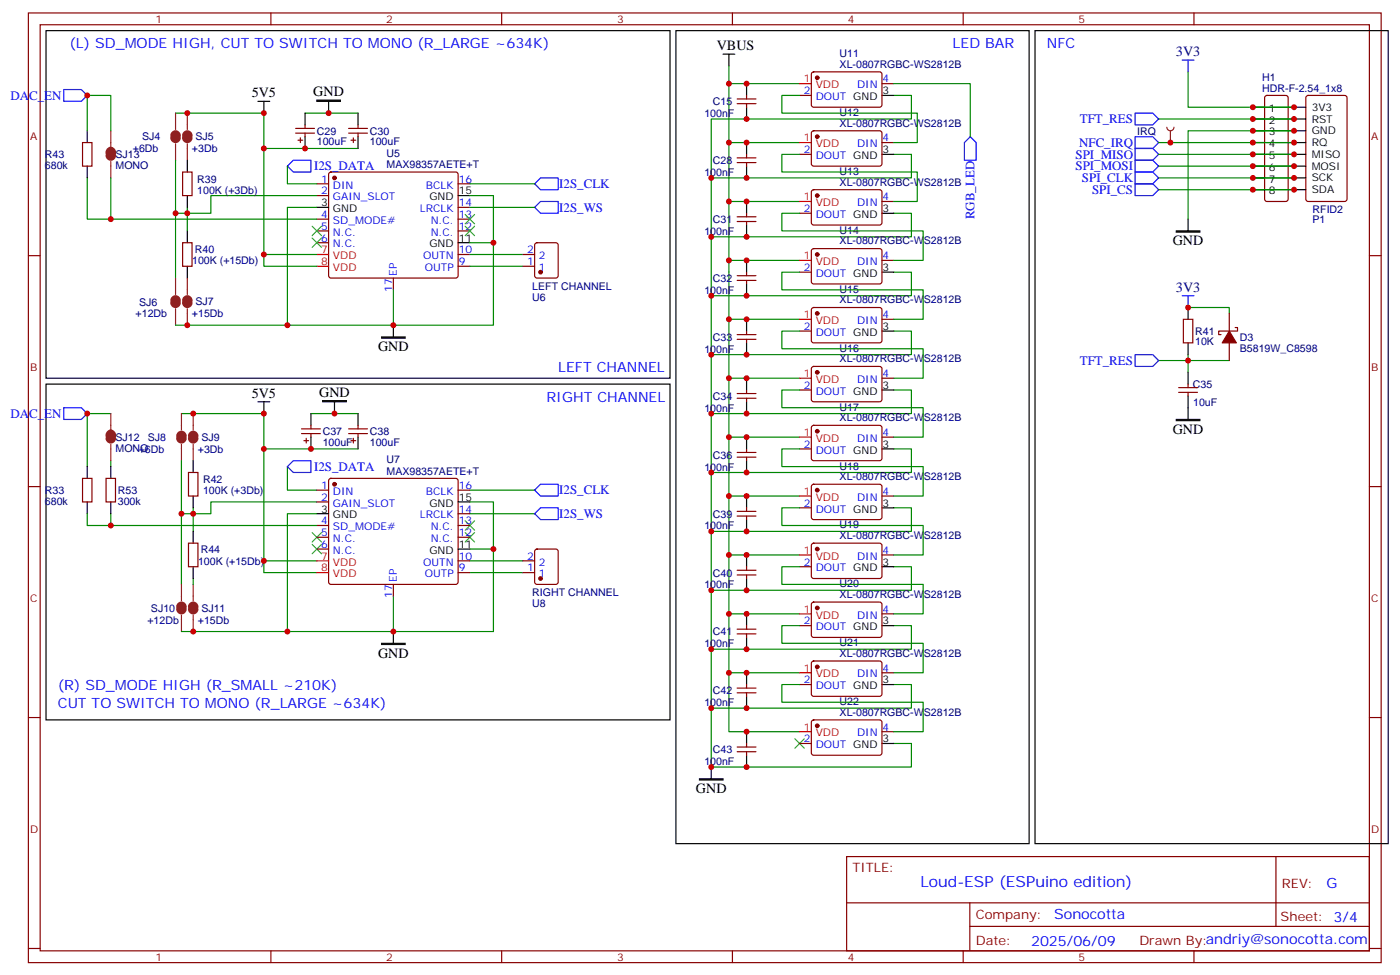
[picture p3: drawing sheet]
<svg xmlns="http://www.w3.org/2000/svg" width="419mm" height="292mm" viewBox="0 0 419 292" stroke-linecap="round" stroke-linejoin="round" font-family="sans-serif">
<g fill="none" stroke="#870000" stroke-width=".35">
<path d="M8.5 3.9h405.3v284.3h-405.3zM12 7.4h398.3v277.3h-398.3zM81.2 3.9v3.5M150.3 3.9v3.5M219.5 3.9v3.5M288.6 3.9v3.5M357.8 3.9v3.5M88.6 39.9h5.6M88.6 38.5h5.6M91.4 37.4v1.1M91.4 39.9v1M104.5 39.9h5.6"/>
<path d="M104.5 38.5h5.6M107.3 37.4v1.1M107.3 39.9v1M379.2 28.8l.4-.2h5.7l.5 .2 .2 .5v30.3l-.3 .5-.4 .2h-5.7l-.5-.2-.2-.5v-30.3zM54.7 51.5h2.8v7.1h-2.8zM89.3 42h1.4M90 41.3v1.4M94.9 55h3.6M94.9 58.6h3.6M98.7 51.7l.5-.2h37.4l.5 .2 .2 .5v30.3l-.3 .5-.4 .3h-37.4l-.5-.3-.2-.5v-30.3zM105.2 42h1.4M105.9 41.3v1.4"/>
<path d="M137.3 55h3.5M8.5 76.6h3.5M54.7 72.7h2.8v7h-2.8zM94.9 65.6h3.6M94.9 69.1h3.6M94.9 72.7h3.6M137.3 65.6h3.5M137.3 69.1h3.5M137.3 79.7h3.5M137.3 76.2h3.5M137.3 62.1h3.5M156.7 79.7h3.5"/>
<path d="M156.7 76.2h3.5M160.4 72.9l.5-.2h5.6l.7 .4 .1 9.4-.5 .7-5.9 .1-.6-.5-.1-9.4zM410.3 76.6h3.5M117.9 83.3v3.5M354.6 95.6h2.8v7.1h-2.8zM368.3 93.8v5.3M370.1 98.1h.7v1h-5.6v1.1h.7M353.2 117.5h5.6M353.2 116.1h5.6M356 115v1.1M356 117.5v1M368.3 102.7v5.2"/>
<path d="M90.3 129.8h5.7M90.3 128.4h5.7M91.1 131.9h1.4M91.8 131.2v1.4M93.2 127.4v1M93.2 129.8v1.1M104.5 129.8h5.6M104.5 128.4h5.6M105.2 131.9h1.4M105.9 131.2v1.4M107.3 127.4v1M107.3 129.8v1.1"/>
<path d="M8.5 145.7h3.5M56.5 141.5h2.8v7h-2.8zM94.9 146.8h3.6M94.9 150.3h3.6M94.9 157.3h3.6M98.7 143.4l.5-.2h37.4l.5 .2 .2 .5v30.4l-.3 .5-.4 .2h-37.4l-.5-.3-.2-.4v-30.4zM137.3 146.8h3.5M137.3 157.3h3.5M137.3 153.8h3.5M410.3 145.7h3.5M56.5 162.6h2.8v7.1h-2.8zM94.9 160.9h3.6"/>
<path d="M94.9 164.4h3.6M117.9 175v3.5M137.3 160.9h3.5M137.3 171.4h3.5M137.3 167.9h3.5M156.7 171.4h3.5M156.7 167.9h3.5M160.4 164.6l.5-.2h5.6l.7 .4 .1 9.5-.5 .6-5.9 .1-.6-.5-.1-9.4zM8.5 214.8h3.5M410.3 214.8h3.5M253.7 256.5h156.6v28.2h-156.6zM382.3 256.5v20.9"/>
<path d="M253.7 270.3h156.5M290.6 277.4h119.6M290.6 270.3v14.1M8.5 284h3.5M81.2 284.7v3.5M150.3 284.7v3.5M219.5 284.7v3.5M288.6 284.7v3.5M357.8 284.7v3.5M410.3 284h3.5"/>
</g>
<g fill="#870000" stroke="#870000" stroke-width=".35">
<path d="M368.3 99.1l2.2 3.6h-4.3z"/>
<circle cx="100.2" cy="53.3" r=".53"/>
<circle cx="100.2" cy="145" r=".53"/>
<circle cx="162" cy="81.5" r=".53"/>
<circle cx="162" cy="173.2" r=".53"/>
</g>
<g fill="none" stroke="#000" stroke-width=".35">
<path d="M13.8 9.2h187v104h-187zM202.5 9.2h105.9v243.4h-105.9zM216.6 16.2h3.6M218.4 16.2v3.6M310.1 9.2h105.9v243.4h-105.9zM77.3 30.3h3.5M79.1 30.3v3.6M91.4 33.9v3.5M98.5 30.3v3.6M107.3 33.9v3.5M375.4 32.1h3.5M375.4 35.6h3.5"/>
<path d="M375.4 39.2h3.5M56.1 48v3.5M56.1 58.6v3.5M91.4 40.9v3.5M107.3 40.9v3.5M137.3 58.6h3.5M375.4 42.7h3.5M375.4 46.2h3.5M375.4 49.7h3.5M375.4 53.3h3.5M375.4 56.8h3.5M56.1 69.1v3.6"/>
<path d="M56.1 79.7v3.6M94.9 62.1h3.6M137.3 72.7h3.5M356 65.6v3.5M117.9 97.4v3.5M356 92.1v3.5M13.8 115h187v100.5h-187zM356 102.7v3.5M356 111.5v3.5M356 118.5v7.1M57.9 137.9v3.6M77.3 120.3h3.5"/>
<path d="M79.1 120.3v3.5M93.2 123.8v3.6M93.2 130.9v3.5M100.2 120.3v3.5M107.3 123.8v3.6M107.3 130.9v3.5M57.9 148.5v3.5M57.9 159.1v3.5M94.9 153.8h3.6M137.3 150.3h3.5M57.9 169.7v3.5M137.3 164.4h3.5"/>
<path d="M117.9 189.1v3.5M213.1 229.7v3.5"/>
</g>
<path d="M94.9 76.2h3.6M94.9 79.7h3.6M94.9 167.9h3.6M94.9 171.4h3.6" fill="none" stroke="#f00" stroke-width=".35"/>
<g fill="none" stroke="#008700" stroke-width=".35">
<path d="M218.4 19.8v128.7h21.2M52.6 33.9h26.5v45.8h15.8M91.4 33.9h15.9M218.4 25h21.2M267.8 28.6h5.3v7h-60v17.7M347.2 35.6h40.5M356 21.5v10.6h31.7M387.7 39.2h-31.7v26.4M26.1 53.3v12.3h68.8M52.6 48v35.3M79.1 44.4h28.2M86.1 49.7v5.3h8.8"/>
<path d="M94.9 58.6h-31.7v5.3h-7.1v5.2M140.8 58.6h7v14.1M140.8 55h19.4M218.4 42.7h21.2M267.8 46.2h5.3v7.1h-60v17.6M347.2 42.7h40.5M347.2 46.2h40.5M347.2 49.7h40.5M347.2 53.3h40.5M347.2 56.8h40.5M56.1 62.1v1.8h-3.5M79.1 76.2h15.8"/>
<path d="M94.9 62.1h-8.8v35.3h31.8v-10.6M140.8 72.7h7v24.7h-29.9M140.8 76.2h15.9M140.8 62.1h19.4M140.8 79.7h15.9M218.4 60.3h21.2M218.4 78h21.2M267.8 63.9h5.3v7h-60v17.6M52.6 97.4h33.5M218.4 95.6h21.2M267.8 99.1h5.3v7.1h-60v17.6h60v-7h-5.3M267.8 81.5h5.3v7h-60v17.7"/>
<path d="M356 92.1h12.3v1.7M218.4 113.2h21.2M356 106.2v1.7h-8.8M368.3 107.9h-12.3v3.6M54.4 123.8h24.7v47.6h15.8M54.4 137.9v37.1M79.1 134.4h28.2M86.1 139.7v7.1h8.8M93.2 123.8h14.1M213.1 123.8v35.3h60v-7.1h-5.3M218.4 130.9h21.2M267.8 134.4h5.3v7.1h-60"/>
<path d="M57.9 152v7.1M94.9 150.3h-31.7v3.5h-8.8M94.9 153.8h-8.8v35.3h31.8v-10.6M140.8 150.3h7v14.1M140.8 153.8h19.4M140.8 146.8h19.4M213.1 159.1v17.6h60v-7h-5.3M218.4 148.5v17.7h21.2M57.9 173.2v1.8M79.1 167.9h15.8M140.8 164.4h7v24.7h-29.9M140.8 171.4h15.9"/>
<path d="M140.8 167.9h15.9M213.1 176.7v17.7h60v-7.1h-5.3M218.4 166.2v17.6h21.2M54.4 189.1h31.7M213.1 194.4v17.6h60v-7h-5.3M218.4 183.8v17.6h21.2M213.1 212v17.7h60v-7.1h-5.3M218.4 201.4v17.7h21.2"/>
</g>
<g fill="none" stroke="#3c3" stroke-width=".35">
<path d="M93.5 71.3l2.8 2.8M93.5 67.7l2.8 2.9M96.3 71.3l-2.8 2.8M96.3 67.7l-2.8 2.9M139.4 64.2l2.8 2.8M139.4 67.7l2.8 2.9M142.2 64.2l-2.8 2.8M142.2 67.7l-2.8 2.9M93.5 159.5l2.8 2.8M96.3 159.5l-2.8 2.8M139.4 159.5l2.8 2.8M139.4 155.9l2.8 2.9"/>
<path d="M142.2 159.5l-2.8 2.8M142.2 155.9l-2.8 2.9M93.5 163l2.8 2.8M96.3 163l-2.8 2.8M238.2 221.2l2.8 2.8M241 221.2l-2.8 2.8"/>
</g>
<g fill="none" stroke="#00f" stroke-width=".35">
<path d="M354.2 18h3.6M356 18v3.5M340.1 33.9h5.3l1.8 1.7-1.8 1.8h-5.3zM86.1 49.7l1.8-1.7h5.3v3.5h-5.3zM160.2 55l1.8-1.7h5.3v3.5h-5.3zM290.7 40.9l1.8 1.8v5.3h-3.5v-5.3zM340.1 55h5.3l1.8 1.8-1.8 1.8h-5.3zM340.1 40.9h5.3l1.8 1.8-1.8 1.7h-5.3zM340.1 44.4h5.3l1.8 1.8-1.8 1.8h-5.3zM340.1 51.5h5.3l1.8 1.8-1.8 1.7h-5.3zM340.1 48h5.3l1.8 1.7-1.8 1.8h-5.3zM160.2 62.1l1.8-1.8h5.3v3.6h-5.3z"/>
<path d="M354.2 88.5h3.6M356 88.5v3.6M340.1 106.2h5.3l1.8 1.7-1.8 1.8h-5.3zM86.1 139.7l1.8-1.8h5.3v3.6h-5.3zM160.2 153.8l1.8-1.8h5.3v3.6h-5.3zM160.2 146.8l1.8-1.8h5.3v3.5h-5.3z"/>
</g>
<path d="M94.9 30h7.1v.3h-7.1zM352.5 69.1h7v.4h-7zM96.7 119.9h7.1v.4h-7.1zM114.3 100.9h7.1v.3h-7.1zM352.5 125.6h7v.3h-7zM114.3 192.6h7.1v.4h-7.1zM209.6 233.2h7v.3h-7z" fill="#000" stroke="#000" stroke-width=".35"/>
<g fill="none" stroke="#8c2424" stroke-width="1.8">
<path d="M51.9 40.6a.71 .71 0 0 1 .7-.7 .71 .71 0 0 1 .7 .7M51.9 41.3a.71 .71 0 0 0 .7 .7 .71 .71 0 0 0 .7-.7M55.4 40.6a.71 .71 0 0 1 .7-.7 .71 .71 0 0 1 .7 .7M55.4 41.3a.71 .71 0 0 0 .7 .7 .71 .71 0 0 0 .7-.7M51.9 90a.71 .71 0 0 1 .7-.7 .71 .71 0 0 1 .7 .7M51.9 90.7a.71 .71 0 0 0 .7 .7 .71 .71 0 0 0 .7-.7M55.4 90a.71 .71 0 0 1 .7-.7 .71 .71 0 0 1 .7 .7M55.4 90.7a.71 .71 0 0 0 .7 .7 .71 .71 0 0 0 .7-.7M53.7 130.5a.71 .71 0 0 1 .7-.7 .71 .71 0 0 1 .7 .7M53.7 131.2a.71 .71 0 0 0 .7 .7 .71 .71 0 0 0 .7-.7M57.2 130.5a.71 .71 0 0 1 .7-.7 .71 .71 0 0 1 .7 .7M57.2 131.2a.71 .71 0 0 0 .7 .7 .71 .71 0 0 0 .7-.7"/>
<path d="M53.7 181.7a.71 .71 0 0 1 .7-.7 .71 .71 0 0 1 .7 .7M53.7 182.4a.71 .71 0 0 0 .7 .7 .71 .71 0 0 0 .7-.7M57.2 181.7a.71 .71 0 0 1 .7-.7 .71 .71 0 0 1 .7 .7M57.2 182.4a.71 .71 0 0 0 .7 .7 .71 .71 0 0 0 .7-.7"/>
</g>
<g fill="none" stroke="#8c2424" stroke-width=".35">
<path d="M52.6 33.9v4.9M56.1 33.9v4.9M349.6 38.1a1.06 1.06 0 0 0 1.1 1.1 1.06 1.06 0 0 0 1.1-1.1M350.7 39.2v3.5M52.6 43v5M56.1 43v5M52.6 83.3v4.9M52.6 92.4v5M56.1 83.3v4.9M56.1 92.4v5M54.4 123.8v5M54.4 133v4.9"/>
<path d="M57.9 123.8v5M57.9 133v4.9M54.4 175v4.9M57.9 175v4.9M54.4 184.1v5M57.9 184.1v5"/>
</g>
<circle cx="350.7" cy="42.7" r=".18" fill="#8c2424"/>
<g fill="none" stroke="#870000" stroke-width=".35">
<path d="M220.9 31h5.6M220.9 29.6h5.6M223.7 28.6v1M223.7 31v1.1M239.6 28.6h3.5M243.3 21.7l.5-.2 20 .1 .5 .6-.1 9.5-.6 .4-20.1-.1-.4-.6v-9.2zM243.3 39.4l.5-.2h20l.5 .7-.1 9.4-.6 .4h-20.1l-.4-.7v-9.1zM264.3 25h3.5M391.5 28.8l.5-.2h10.9l.7 .4v30.6l-.4 .7h-11.2l-.7-.4v-30.6zM24.7 42.7h2.9v7h-2.9zM220.9 48.7h5.6M220.9 47.3h5.6"/>
<path d="M223.7 46.2v1.1M223.7 48.7v1M239.6 46.2h3.5M243.3 57l.5-.2 20 .1 .5 .6-.1 9.4-.6 .5-20.1-.1-.4-.6v-9.2zM264.3 42.7h3.5M220.9 66.3h5.6M220.9 64.9h5.6M223.7 63.9v1M223.7 66.3v1.1M239.6 63.9h3.5M243.3 74.6l.5-.2 20 .1 .5 .6-.1 9.5-.6 .4h-20.1l-.4-.7v-9.2zM264.3 60.3h3.5"/>
<path d="M264.3 78h3.5M220.9 84h5.6M220.9 82.5h5.6M223.7 81.5v1M223.7 84v1M223.7 99.1v1.1M239.6 81.5h3.5M239.6 99.1h3.5M243.3 92.3l.5-.2h20l.5 .7-.1 9.4-.6 .5-20.1-.1-.4-.6v-9.2zM264.3 95.6h3.5M220.9 101.6h5.6M220.9 100.2h5.6"/>
<path d="M220.9 119.2h5.6M220.9 117.8h5.6M223.7 101.6v1.1M223.7 116.8v1M223.7 119.2v1.1M239.6 116.8h3.5M243.3 109.9l.5-.2 20 .1 .5 .6-.1 9.5-.6 .4-20.1-.1-.4-.6v-9.2zM264.3 113.2h3.5M220.9 136.9h5.6M220.9 135.5h5.6M223.7 134.4v1.1M223.7 136.9v1"/>
<path d="M239.6 134.4h3.5M243.3 127.6l.5-.2h20l.5 .7-.1 9.4-.6 .4h-20.1l-.4-.7v-9.1zM264.3 130.9h3.5M24.7 143.2h2.9v7.1h-2.9zM31.8 143.2h2.8v7.1h-2.8zM220.9 154.5h5.6M220.9 153.1h5.6M223.7 152v1.1M223.7 154.5v1.1M239.6 152h3.5M243.3 145.2l.5-.2h20l.5 .7-.1 9.4-.6 .5-20.1-.1-.4-.6v-9.2zM264.3 148.5h3.5"/>
<path d="M220.9 172.2h5.6M220.9 170.7h5.6M223.7 169.7v1M223.7 172.2v1M239.6 169.7h3.5M243.3 162.8l.5-.2 20 .1 .5 .6-.1 9.5-.6 .4-20.1-.1-.4-.6v-9.2zM264.3 166.2h3.5M220.9 189.8h5.6M220.9 188.4h5.6M223.7 187.3v1.1M223.7 189.8v1.1M239.6 187.3h3.5"/>
<path d="M243.3 180.5l.5-.2h20l.5 .7-.1 9.4-.6 .5-20.1-.1-.4-.7v-9.1zM243.3 198.1l.5-.2 20 .1 .5 .6-.1 9.5-.6 .4-20.1-.1-.4-.6v-9.2zM264.3 183.8h3.5M220.9 207.4h5.6M220.9 206h5.6M223.7 205v1M223.7 207.4v1.1M239.6 205h3.5M243.3 215.8l.5-.3 20 .1 .5 .7-.1 9.4-.6 .4h-20.1l-.4-.7v-9.1zM264.3 201.4h3.5M264.3 219.1h3.5M220.9 225.1h5.6"/>
<path d="M220.9 223.7h5.6M223.7 222.6v1.1M223.7 225.1v1M239.6 222.6h3.5"/>
</g>
<g fill="none" stroke="#000" stroke-width=".35">
<path d="M26.1 39.2v3.5M223.7 25v3.6M223.7 32.1v3.5M264.3 28.6h3.5M387.7 39.2h3.6M387.7 35.6h3.6M387.7 32.1h3.6M26.1 49.7v3.6M223.7 42.7v3.5M223.7 49.7v3.6M264.3 46.2h3.5M387.7 56.8h3.6"/>
<path d="M387.7 53.3h3.6M387.7 49.7h3.6M387.7 46.2h3.6M387.7 42.7h3.6M223.7 60.3v3.6M223.7 67.4v3.5M223.7 78v3.5M264.3 63.9h3.5M223.7 85v3.5M223.7 95.6v3.5M264.3 81.5h3.5M264.3 99.1h3.5"/>
<path d="M223.7 102.7v3.5M223.7 113.2v3.6M264.3 116.8h3.5M26.1 139.7v3.5M33.2 139.7v3.5M223.7 120.3v3.5M223.7 130.9v3.5M223.7 137.9v3.6M264.3 134.4h3.5M26.1 150.3v3.5M33.2 150.3v3.5M223.7 148.5v3.5"/>
<path d="M223.7 155.6v3.5M264.3 152h3.5M223.7 166.2v3.5M223.7 173.2v3.5M264.3 169.7h3.5M223.7 183.8v3.5M223.7 190.9v3.5M264.3 187.3h3.5M223.7 201.4v3.6M223.7 208.5v3.5M223.7 219.1v3.5M264.3 205h3.5"/>
<path d="M223.7 226.1v3.6M264.3 222.6h3.5"/>
</g>
<g fill="none" stroke="#008700" stroke-width=".35">
<path d="M26.1 39.2v-10.6h7.1v10.6M239.6 28.6h-5.3v5.3h40.5v8.8h-7M267.8 25h22.9v15.9M375.4 39.2h12.3M375.4 35.6h12.3M375.4 32.1h12.3M33.2 53.3v12.3M239.6 46.2h-5.3v5.3h40.5v8.8h-7M375.4 56.8h12.3M375.4 53.3h12.3M375.4 49.7h12.3M375.4 46.2h12.3"/>
<path d="M375.4 42.7h12.3M239.6 63.9h-5.3v5.2h42.3v8.9h-8.8M239.6 99.1h-5.3v5.3h42.3v8.8h-8.8M239.6 81.5h-5.3v5.3h42.3v8.8h-8.8M239.6 116.8h-5.3v5.3h42.3v8.8h-8.8M33.2 123.8h-7.1v15.9M33.2 137.9v1.8M239.6 134.4h-5.3v5.3h42.3v8.8h-8.8M26.1 153.8v3.5h68.8M33.2 153.8v3.5M239.6 152h-5.3v5.3h42.3v8.9h-8.8M239.6 169.7h-5.3v5.3h42.3v8.8h-8.8"/>
<path d="M239.6 187.3h-5.3v5.3h42.3v8.8h-8.8M239.6 205h-5.3v5.3h42.3v8.8h-8.8"/>
</g>
<path d="M19.1 26.8h5.3l1.7 1.8-1.7 1.7h-5.3zM19.1 122.1h5.3l1.7 1.7-1.7 1.8h-5.3z" fill="none" stroke="#00f" stroke-width=".35"/>
<path d="M32.5 45.9a.76 .76 0 0 1 .7-1.1 .76 .76 0 0 1 .7 1.1M32.5 46.6a.71 .71 0 0 0 .7 .7 .71 .71 0 0 0 .7-.7M32.5 130.5a.76 .76 0 0 1 .7-1 .76 .76 0 0 1 .7 1M32.5 131.2a.71 .71 0 0 0 .7 .7 .71 .71 0 0 0 .7-.7" fill="none" stroke="#8c2424" stroke-width="1.8"/>
<path d="M33.2 39.2v4.9M33.2 44.8v2.5M33.2 48.3v5M33.2 123.8v5M33.2 129.5v2.4M33.2 133v4.9" fill="none" stroke="#8c2424" stroke-width=".35"/>
<path d="M239.6 25h3.5M239.6 42.7h3.5M239.6 60.3h3.5M239.6 78h3.5M239.6 95.6h3.5M239.6 113.2h3.5M239.6 130.9h3.5M239.6 148.5h3.5M239.6 166.2h3.5M239.6 183.8h3.5M239.6 201.4h3.5M239.6 219.1h3.5" fill="none" stroke="#f00" stroke-width=".35"/>
<g fill="#870000" stroke="#870000" stroke-width=".35">
<circle cx="244.9" cy="23.3" r=".53"/>
<circle cx="244.9" cy="40.9" r=".53"/>
<circle cx="244.9" cy="58.6" r=".53"/>
<circle cx="244.9" cy="76.2" r=".53"/>
<circle cx="244.9" cy="93.8" r=".53"/>
<circle cx="244.9" cy="111.5" r=".53"/>
<circle cx="244.9" cy="129.1" r=".53"/>
<circle cx="244.9" cy="146.8" r=".53"/>
<circle cx="244.9" cy="164.4" r=".53"/>
<circle cx="244.9" cy="182" r=".53"/>
<circle cx="244.9" cy="199.7" r=".53"/>
<circle cx="244.9" cy="217.3" r=".53"/>
</g>
<g fill="#c00">
<circle cx="79.1" cy="76.2" r=".88"/>
<circle cx="117.9" cy="97.4" r=".88"/>
<circle cx="147.8" cy="72.7" r=".88"/>
<circle cx="147.8" cy="164.4" r=".88"/>
<circle cx="117.9" cy="189.1" r=".88"/>
<circle cx="79.1" cy="167.9" r=".88"/>
<circle cx="79.1" cy="134.4" r=".88"/>
<circle cx="100.2" cy="123.8" r=".88"/>
<circle cx="79.1" cy="44.4" r=".88"/>
<circle cx="79.1" cy="123.8" r=".88"/>
<circle cx="79.1" cy="33.9" r=".88"/>
<circle cx="98.5" cy="33.9" r=".88"/>
<circle cx="56.1" cy="63.9" r=".88"/>
<circle cx="52.6" cy="63.9" r=".88"/>
<circle cx="86.1" cy="97.4" r=".88"/>
<circle cx="56.1" cy="97.4" r=".88"/>
<circle cx="56.1" cy="33.9" r=".88"/>
<circle cx="57.9" cy="153.8" r=".88"/>
<circle cx="54.4" cy="153.8" r=".88"/>
<circle cx="57.9" cy="123.8" r=".88"/>
<circle cx="86.1" cy="189.1" r=".88"/>
<circle cx="57.9" cy="189.1" r=".88"/>
<circle cx="91.4" cy="44.4" r=".88"/>
<circle cx="93.2" cy="134.4" r=".88"/>
<circle cx="218.4" cy="78" r=".88"/>
<circle cx="218.4" cy="148.5" r=".88"/>
<circle cx="213.1" cy="159.1" r=".88"/>
<circle cx="213.1" cy="141.5" r=".88"/>
<circle cx="213.1" cy="123.8" r=".88"/>
<circle cx="218.4" cy="25" r=".88"/>
<circle cx="218.4" cy="42.7" r=".88"/>
<circle cx="218.4" cy="60.3" r=".88"/>
<circle cx="218.4" cy="130.9" r=".88"/>
<circle cx="218.4" cy="95.6" r=".88"/>
<circle cx="218.4" cy="113.2" r=".88"/>
<circle cx="213.1" cy="106.2" r=".88"/>
<circle cx="213.1" cy="88.5" r=".88"/>
<circle cx="213.1" cy="70.9" r=".88"/>
<circle cx="213.1" cy="53.3" r=".88"/>
<circle cx="356" cy="92.1" r=".88"/>
<circle cx="356" cy="107.9" r=".88"/>
<circle cx="350.7" cy="42.7" r=".88"/>
<circle cx="213.1" cy="229.7" r=".88"/>
<circle cx="213.1" cy="212" r=".88"/>
<circle cx="218.4" cy="201.4" r=".88"/>
<circle cx="218.4" cy="183.8" r=".88"/>
<circle cx="218.4" cy="166.2" r=".88"/>
<circle cx="213.1" cy="194.4" r=".88"/>
<circle cx="213.1" cy="176.7" r=".88"/>
<circle cx="375.4" cy="56.8" r=".88"/>
<circle cx="375.4" cy="53.3" r=".88"/>
<circle cx="375.4" cy="49.7" r=".88"/>
<circle cx="375.4" cy="46.2" r=".88"/>
<circle cx="375.4" cy="42.7" r=".88"/>
<circle cx="375.4" cy="39.2" r=".88"/>
<circle cx="375.4" cy="35.6" r=".88"/>
<circle cx="375.4" cy="32.1" r=".88"/>
<circle cx="387.7" cy="56.8" r=".88"/>
<circle cx="387.7" cy="53.3" r=".88"/>
<circle cx="387.7" cy="49.7" r=".88"/>
<circle cx="387.7" cy="46.2" r=".88"/>
<circle cx="387.7" cy="42.7" r=".88"/>
<circle cx="387.7" cy="39.2" r=".88"/>
<circle cx="387.7" cy="35.6" r=".88"/>
<circle cx="387.7" cy="32.1" r=".88"/>
<circle cx="33.2" cy="157.3" r=".88"/>
<circle cx="26.1" cy="123.8" r=".88"/>
<circle cx="26.1" cy="28.6" r=".88"/>
<circle cx="33.2" cy="65.6" r=".88"/>
<circle cx="223.7" cy="35.6" r=".88"/>
<circle cx="223.7" cy="25" r=".88"/>
<circle cx="223.7" cy="53.3" r=".88"/>
<circle cx="223.7" cy="42.7" r=".88"/>
<circle cx="223.7" cy="70.9" r=".88"/>
<circle cx="223.7" cy="60.3" r=".88"/>
<circle cx="223.7" cy="88.5" r=".88"/>
<circle cx="223.7" cy="78" r=".88"/>
<circle cx="223.7" cy="106.2" r=".88"/>
<circle cx="223.7" cy="95.6" r=".88"/>
<circle cx="223.7" cy="123.8" r=".88"/>
<circle cx="223.7" cy="113.2" r=".88"/>
<circle cx="223.7" cy="141.5" r=".88"/>
<circle cx="223.7" cy="130.9" r=".88"/>
<circle cx="223.7" cy="159.1" r=".88"/>
<circle cx="223.7" cy="148.5" r=".88"/>
<circle cx="223.7" cy="176.7" r=".88"/>
<circle cx="223.7" cy="166.2" r=".88"/>
<circle cx="223.7" cy="194.4" r=".88"/>
<circle cx="223.7" cy="183.8" r=".88"/>
<circle cx="223.7" cy="212" r=".88"/>
<circle cx="223.7" cy="201.4" r=".88"/>
<circle cx="223.7" cy="229.7" r=".88"/>
<circle cx="223.7" cy="219.1" r=".88"/>
</g>
<text font-size="4.6" fill="#00f" x="275.8" y="265.5">Loud-ESP (ESPuino edition)</text>
<g font-size="4.2" fill="#00f">
<text x="20.8" y="14.5">(L) SD_MODE HIGH, CUT TO SWITCH TO MONO (R_LARGE ~634K)</text>
<text x="285.4" y="14.5">LED BAR</text>
<text x="313.7" y="14.5">NFC</text>
<text x="167.3" y="111.5">LEFT CHANNEL</text>
<text x="163.7" y="120.3">RIGHT CHANNEL</text>
<text x="17.3" y="206.7">(R) SD_MODE HIGH (R_SMALL ~210K)</text>
<text x="17.3" y="212">CUT TO SWITCH TO MONO (R_LARGE ~634K)</text>
<text x="397.5" y="265.7">G</text>
<text x="315.9" y="275.3">Sonocotta</text>
<text x="308.9" y="283.1">2025/06/09</text>
</g>
<g font-size="4.2">
<text x="214.8" y="15.1">VBUS</text>
<text x="75.4" y="29.2">5V5</text>
<text x="93.9" y="28.8">GND</text>
<text x="351.4" y="73.4">GND</text>
<text x="113.3" y="105.2">GND</text>
<text x="75.4" y="119.1">5V5</text>
<text x="95.6" y="118.7">GND</text>
<text x="351.4" y="129.9">GND</text>
<text x="113.3" y="197.1">GND</text>
<text x="208.5" y="237.4">GND</text>
</g>
<g font-size="4.2" fill="#000080">
<text x="352.4" y="16.9">3V3</text>
<text x="352.4" y="87.5">3V3</text>
</g>
<g font-size="3.9" fill="#00f">
<text x="3.1" y="29.8">DAC_EN</text>
<text x="323.5" y="36.8">TFT_RES</text>
<text x="322.3" y="47.5">SPI_MISO</text>
<text x="323.3" y="43.9">NFC_IRQ</text>
<text x="94.1" y="50.9">I2S_DATA</text>
<text x="322.3" y="51">SPI_MOSI</text>
<text x="167.6" y="56.3">I2S_CLK</text>
<text x="324.2" y="54.5">SPI_CLK</text>
<text x="327.2" y="58">SPI_CS</text>
<text x="167.6" y="63.4">I2S_WS</text>
<text x="292" y="65.6" transform="rotate(-90 292 65.6)">RGB_LED</text>
<text x="323.5" y="109.2">TFT_RES</text>
<text x="3.1" y="125.1">DAC_EN</text>
<text x="94.1" y="140.9">I2S_DATA</text>
<text x="167.6" y="148">I2S_CLK</text>
<text x="167.6" y="155.1">I2S_WS</text>
</g>
<g font-size="3.9" fill="#800">
<text x="255.4" y="261.1">TITLE:</text>
<text x="384.1" y="265.7">REV:</text>
<text x="292.4" y="275.3">Company:</text>
<text x="383.7" y="275.9">Sheet: 3/4</text>
<text x="292.4" y="282.9">Date:</text>
<text x="341.4" y="283">Drawn By:andriy@sonocotta.com</text>
</g>
<g font-size="3.2" fill="#800">
<text x="46.6" y="6.9">1</text>
<text x="115.7" y="6.9">2</text>
<text x="184.9" y="6.9">3</text>
<text x="254" y="6.9">4</text>
<text x="323.2" y="6.9">5</text>
<text x="9" y="42">A</text>
<text x="410.8" y="42">A</text>
<text x="9" y="111.1">B</text>
<text x="410.8" y="111.1">B</text>
<text x="9" y="180.3">C</text>
<text x="410.8" y="180.3">C</text>
<text x="9" y="249.4">D</text>
<text x="410.8" y="249.4">D</text>
<text x="46.6" y="287.7">1</text>
<text x="115.7" y="287.7">2</text>
<text x="184.9" y="287.7">3</text>
<text x="254" y="287.7">4</text>
<text x="323.2" y="287.7">5</text>
</g>
<g font-size="3.2" fill="#000080">
<text x="251.6" y="17.1">U11</text>
<text x="251.6" y="20.3">XL-0807RGBC-WS2812B</text>
<text x="378.2" y="27.5">HDR-F-2.54_1x8</text>
<text x="378.2" y="24.2">H1</text>
<text x="211.1" y="35">100nF</text>
<text x="213.6" y="31.5">C15</text>
<text x="251.6" y="34.7">U12</text>
<text x="94.9" y="40.3">C29</text>
<text x="110.8" y="40.3">C30</text>
<text x="251.6" y="37.9">XL-0807RGBC-WS2812B</text>
<text x="340.7" y="40.3">IRQ</text>
<text x="13.5" y="47.4">R43</text>
<text x="34.6" y="47.3">SJ13</text>
<text x="39.8" y="45.6">+6Db</text>
<text x="42.5" y="42.1">SJ4</text>
<text x="57.5" y="45.6">+3Db</text>
<text x="58.6" y="42.1">SJ5</text>
<text x="94.9" y="43.5">100uF</text>
<text x="110.8" y="43.5">100uF</text>
<text x="115.8" y="47">U5</text>
<text x="13.5" y="50.6">680k</text>
<text x="34.6" y="50.5">MONO</text>
<text x="115.8" y="50.4">MAX98357AETE+T</text>
<text x="211.1" y="52.7">100nF</text>
<text x="213.6" y="49.2">C28</text>
<text x="251.6" y="52.4">U13</text>
<text x="59.1" y="58">100K (+3Db)</text>
<text x="59.1" y="54.8">R39</text>
<text x="251.6" y="55.6">XL-0807RGBC-WS2812B</text>
<text x="393.3" y="63.9">RFID2</text>
<text x="211.1" y="70.3">100nF</text>
<text x="213.6" y="66.8">C31</text>
<text x="251.6" y="70">U14</text>
<text x="393.3" y="66.8">P1</text>
<text x="58.4" y="75.6">R40</text>
<text x="251.6" y="73.2">XL-0807RGBC-WS2812B</text>
<text x="57.6" y="79.1">100K (+15Db)</text>
<text x="159.5" y="86.8">LEFT CHANNEL</text>
<text x="211.1" y="88">100nF</text>
<text x="213.6" y="84.4">C32</text>
<text x="251.6" y="87.7">U15</text>
<text x="40.6" y="95">+12Db</text>
<text x="41.7" y="91.5">SJ6</text>
<text x="57.5" y="95">+15Db</text>
<text x="58.6" y="91.4">SJ7</text>
<text x="159.5" y="90">U6</text>
<text x="251.6" y="90.8">XL-0807RGBC-WS2812B</text>
<text x="358.1" y="100.3">R41</text>
<text x="211.1" y="105.6">100nF</text>
<text x="213.6" y="102.1">C33</text>
<text x="251.6" y="105.3">U16</text>
<text x="358.1" y="103.4">10K</text>
<text x="371.5" y="105.3">B5819W_C8598</text>
<text x="371.5" y="102">D3</text>
<text x="251.6" y="108.5">XL-0807RGBC-WS2812B</text>
<text x="213.6" y="119.7">C34</text>
<text x="357.4" y="116.2">C35</text>
<text x="211.1" y="123.2">100nF</text>
<text x="251.6" y="122.9">U17</text>
<text x="357.5" y="121.4">10uF</text>
<text x="96.7" y="130.3">C37</text>
<text x="110.8" y="130.3">C38</text>
<text x="251.6" y="126.1">XL-0807RGBC-WS2812B</text>
<text x="34.6" y="135.2">MONO</text>
<text x="34.6" y="132">SJ12</text>
<text x="41.6" y="135.6">+6Db</text>
<text x="44.3" y="132">SJ8</text>
<text x="59.3" y="135.5">+3Db</text>
<text x="60.3" y="132">SJ9</text>
<text x="96.7" y="133.5">100uF</text>
<text x="110.8" y="133.5">100uF</text>
<text x="213.6" y="137.4">C36</text>
<text x="115.8" y="142.1">MAX98357AETE+T</text>
<text x="115.8" y="138.7">U7</text>
<text x="211.1" y="140.9">100nF</text>
<text x="251.6" y="143.8">XL-0807RGBC-WS2812B</text>
<text x="251.6" y="140.6">U18</text>
<text x="13.5" y="147.9">R33</text>
<text x="35.3" y="147.9">R53</text>
<text x="60.9" y="147.9">100K (+3Db)</text>
<text x="60.9" y="144.7">R42</text>
<text x="13.5" y="151.1">680k</text>
<text x="35.3" y="151.2">300k</text>
<text x="213.6" y="155">C39</text>
<text x="211.1" y="158.5">100nF</text>
<text x="251.6" y="161.4">XL-0807RGBC-WS2812B</text>
<text x="251.6" y="158.2">U19</text>
<text x="60.2" y="165.6">R44</text>
<text x="59.3" y="169.1">100K (+15Db)</text>
<text x="213.6" y="172.6">C40</text>
<text x="159.5" y="178.5">RIGHT CHANNEL</text>
<text x="211.1" y="176.2">100nF</text>
<text x="251.6" y="179">XL-0807RGBC-WS2812B</text>
<text x="251.6" y="175.9">U20</text>
<text x="45.2" y="183.2">SJ10</text>
<text x="60.3" y="183.2">SJ11</text>
<text x="159.5" y="181.8">U8</text>
<text x="44.2" y="186.7">+12Db</text>
<text x="59.3" y="186.7">+15Db</text>
<text x="213.6" y="190.3">C41</text>
<text x="211.1" y="193.8">100nF</text>
<text x="251.6" y="196.7">XL-0807RGBC-WS2812B</text>
<text x="251.6" y="193.5">U21</text>
<text x="213.6" y="207.9">C42</text>
<text x="211.1" y="211.4">100nF</text>
<text x="251.6" y="214.3">XL-0807RGBC-WS2812B</text>
<text x="251.6" y="211.1">U22</text>
<text x="213.6" y="225.5">C43</text>
<text x="211.1" y="229.1">100nF</text>
</g>
<g font-size="3.2" fill="#00f">
<text x="240.9" y="28.2">2</text>
<text x="244.4" y="30">DOUT GND</text>
<text x="256.8" y="26.5">DIN</text>
<text x="264.4" y="24.7">4</text>
<text x="240.9" y="45.9">2</text>
<text x="244.4" y="47.6">DOUT GND</text>
<text x="256.8" y="44.1">DIN</text>
<text x="264.4" y="42.3">4</text>
<text x="96.3" y="54.7">1</text>
<text x="96.3" y="58.2">2</text>
<text x="99.8" y="56.4">DIN</text>
<text x="99.8" y="60">GAIN_SLOT</text>
<text x="127.6" y="56.4">BCLK</text>
<text x="137.4" y="54.7">16</text>
<text x="264.4" y="60">4</text>
<text x="96.3" y="65.3">4</text>
<text x="125.8" y="63.5">LRCLK</text>
<text x="137.4" y="65.3">13</text>
<text x="137.4" y="61.7">14</text>
<text x="240.9" y="63.5">2</text>
<text x="244.4" y="65.3">DOUT GND</text>
<text x="256.8" y="61.7">DIN</text>
<text x="96.3" y="68.8">5</text>
<text x="99.8" y="67">SD_MODE#</text>
<text x="99.8" y="70.6">N.C.</text>
<text x="129.1" y="70.6">N.C.</text>
<text x="129.1" y="67">N.C.</text>
<text x="137.4" y="68.8">12</text>
<text x="96.3" y="72.3">6</text>
<text x="99.8" y="74.1">N.C.</text>
<text x="126.8" y="77.6">OUTN</text>
<text x="137.4" y="75.8">10</text>
<text x="158" y="75.8">2</text>
<text x="161.5" y="77.6">2</text>
<text x="264.4" y="77.6">4</text>
<text x="118.9" y="82.5" transform="rotate(-90 118.9 82.5)">EP</text>
<text x="127.3" y="81.1">OUTP</text>
<text x="137.4" y="79.4">9</text>
<text x="158" y="79.4">1</text>
<text x="161.5" y="81.1">1</text>
<text x="240.9" y="81.1">2</text>
<text x="244.4" y="82.9">DOUT GND</text>
<text x="256.8" y="79.4">DIN</text>
<text x="117.5" y="87.3" transform="rotate(-90 117.5 87.3)">17</text>
<text x="264.4" y="95.2">4</text>
<text x="240.9" y="98.8">2</text>
<text x="244.4" y="100.5">DOUT GND</text>
<text x="256.8" y="97">DIN</text>
<text x="264.4" y="112.9">4</text>
<text x="240.9" y="116.4">2</text>
<text x="244.4" y="118.2">DOUT GND</text>
<text x="256.8" y="114.7">DIN</text>
<text x="264.4" y="130.5">4</text>
<text x="240.9" y="134.1">2</text>
<text x="244.4" y="135.8">DOUT GND</text>
<text x="256.8" y="132.3">DIN</text>
<text x="96.3" y="146.4">1</text>
<text x="96.3" y="149.9">2</text>
<text x="99.8" y="148.2">DIN</text>
<text x="127.6" y="148.2">BCLK</text>
<text x="137.4" y="146.4">16</text>
<text x="256.8" y="149.9">DIN</text>
<text x="264.4" y="148.2">4</text>
<text x="99.8" y="151.7">GAIN_SLOT</text>
<text x="125.8" y="155.2">LRCLK</text>
<text x="137.4" y="153.5">14</text>
<text x="240.9" y="151.7">2</text>
<text x="244.4" y="153.5">DOUT GND</text>
<text x="96.3" y="157">4</text>
<text x="96.3" y="160.5">5</text>
<text x="99.8" y="158.8">SD_MODE#</text>
<text x="129.1" y="158.8">N.C.</text>
<text x="137.4" y="160.5">12</text>
<text x="137.4" y="157">13</text>
<text x="96.3" y="164">6</text>
<text x="99.8" y="162.3">N.C.</text>
<text x="99.8" y="165.8">N.C.</text>
<text x="129.1" y="162.3">N.C.</text>
<text x="137.4" y="167.6">10</text>
<text x="158" y="167.6">2</text>
<text x="256.8" y="167.6">DIN</text>
<text x="264.4" y="165.8">4</text>
<text x="126.8" y="169.3">OUTN</text>
<text x="127.3" y="172.9">OUTP</text>
<text x="137.4" y="171.1">9</text>
<text x="158" y="171.1">1</text>
<text x="161.5" y="172.9">1</text>
<text x="161.5" y="169.3">2</text>
<text x="240.9" y="169.3">2</text>
<text x="244.4" y="171.1">DOUT GND</text>
<text x="117.5" y="179" transform="rotate(-90 117.5 179)">17</text>
<text x="118.9" y="174.3" transform="rotate(-90 118.9 174.3)">EP</text>
<text x="256.8" y="185.2">DIN</text>
<text x="264.4" y="183.4">4</text>
<text x="240.9" y="187">2</text>
<text x="244.4" y="188.7">DOUT GND</text>
<text x="256.8" y="202.8">DIN</text>
<text x="264.4" y="201.1">4</text>
<text x="240.9" y="204.6">2</text>
<text x="244.4" y="206.4">DOUT GND</text>
<text x="256.8" y="220.5">DIN</text>
<text x="264.4" y="218.7">4</text>
<text x="240.9" y="222.2">2</text>
<text x="244.4" y="224">DOUT GND</text>
</g>
<g font-size="3.2" fill="#f00">
<text x="240.9" y="24.7">1</text>
<text x="244.4" y="26.5">VDD</text>
<text x="240.9" y="42.3">1</text>
<text x="244.4" y="44.1">VDD</text>
<text x="240.9" y="60">1</text>
<text x="244.4" y="61.7">VDD</text>
<text x="96.3" y="75.8">7</text>
<text x="99.8" y="77.6">VDD</text>
<text x="240.9" y="77.6">1</text>
<text x="96.3" y="79.4">8</text>
<text x="99.8" y="81.1">VDD</text>
<text x="244.4" y="79.4">VDD</text>
<text x="240.9" y="95.2">1</text>
<text x="244.4" y="97">VDD</text>
<text x="240.9" y="112.9">1</text>
<text x="244.4" y="114.7">VDD</text>
<text x="240.9" y="130.5">1</text>
<text x="244.4" y="132.3">VDD</text>
<text x="240.9" y="148.2">1</text>
<text x="244.4" y="149.9">VDD</text>
<text x="96.3" y="167.6">7</text>
<text x="240.9" y="165.8">1</text>
<text x="244.4" y="167.6">VDD</text>
<text x="96.3" y="171.1">8</text>
<text x="99.8" y="169.3">VDD</text>
<text x="99.8" y="172.9">VDD</text>
<text x="240.9" y="183.4">1</text>
<text x="244.4" y="185.2">VDD</text>
<text x="240.9" y="201.1">1</text>
<text x="244.4" y="202.8">VDD</text>
<text x="240.9" y="218.7">1</text>
<text x="244.4" y="220.5">VDD</text>
</g>
<g font-size="3.2">
<text x="264.4" y="28.2">3</text>
<text x="380.2" y="33.5">1</text>
<text x="393" y="33.2">3V3</text>
<text x="380.2" y="37">2</text>
<text x="380.2" y="40.6">3</text>
<text x="393" y="40.2">GND</text>
<text x="393" y="36.7">RST</text>
<text x="264.4" y="45.9">3</text>
<text x="380.2" y="44.1">4</text>
<text x="380.2" y="47.6">5</text>
<text x="393" y="47.3">MISO</text>
<text x="393" y="43.7">RQ</text>
<text x="380.2" y="51.2">6</text>
<text x="393" y="50.8">MOSI</text>
<text x="128.7" y="60">GND</text>
<text x="137.4" y="58.2">15</text>
<text x="380.2" y="54.7">7</text>
<text x="380.2" y="58.2">8</text>
<text x="393" y="57.9">SDA</text>
<text x="393" y="54.3">SCK</text>
<text x="96.3" y="61.7">3</text>
<text x="99.8" y="63.5">GND</text>
<text x="264.4" y="63.5">3</text>
<text x="128.7" y="74.1">GND</text>
<text x="137.4" y="72.3">11</text>
<text x="264.4" y="81.1">3</text>
<text x="264.4" y="98.8">3</text>
<text x="264.4" y="116.4">3</text>
<text x="264.4" y="134.1">3</text>
<text x="137.4" y="149.9">15</text>
<text x="96.3" y="153.5">3</text>
<text x="99.8" y="155.2">GND</text>
<text x="128.7" y="151.7">GND</text>
<text x="264.4" y="151.7">3</text>
<text x="128.7" y="165.8">GND</text>
<text x="137.4" y="164">11</text>
<text x="264.4" y="169.3">3</text>
<text x="264.4" y="187">3</text>
<text x="264.4" y="204.6">3</text>
<text x="264.4" y="222.2">3</text>
</g>
</svg>
